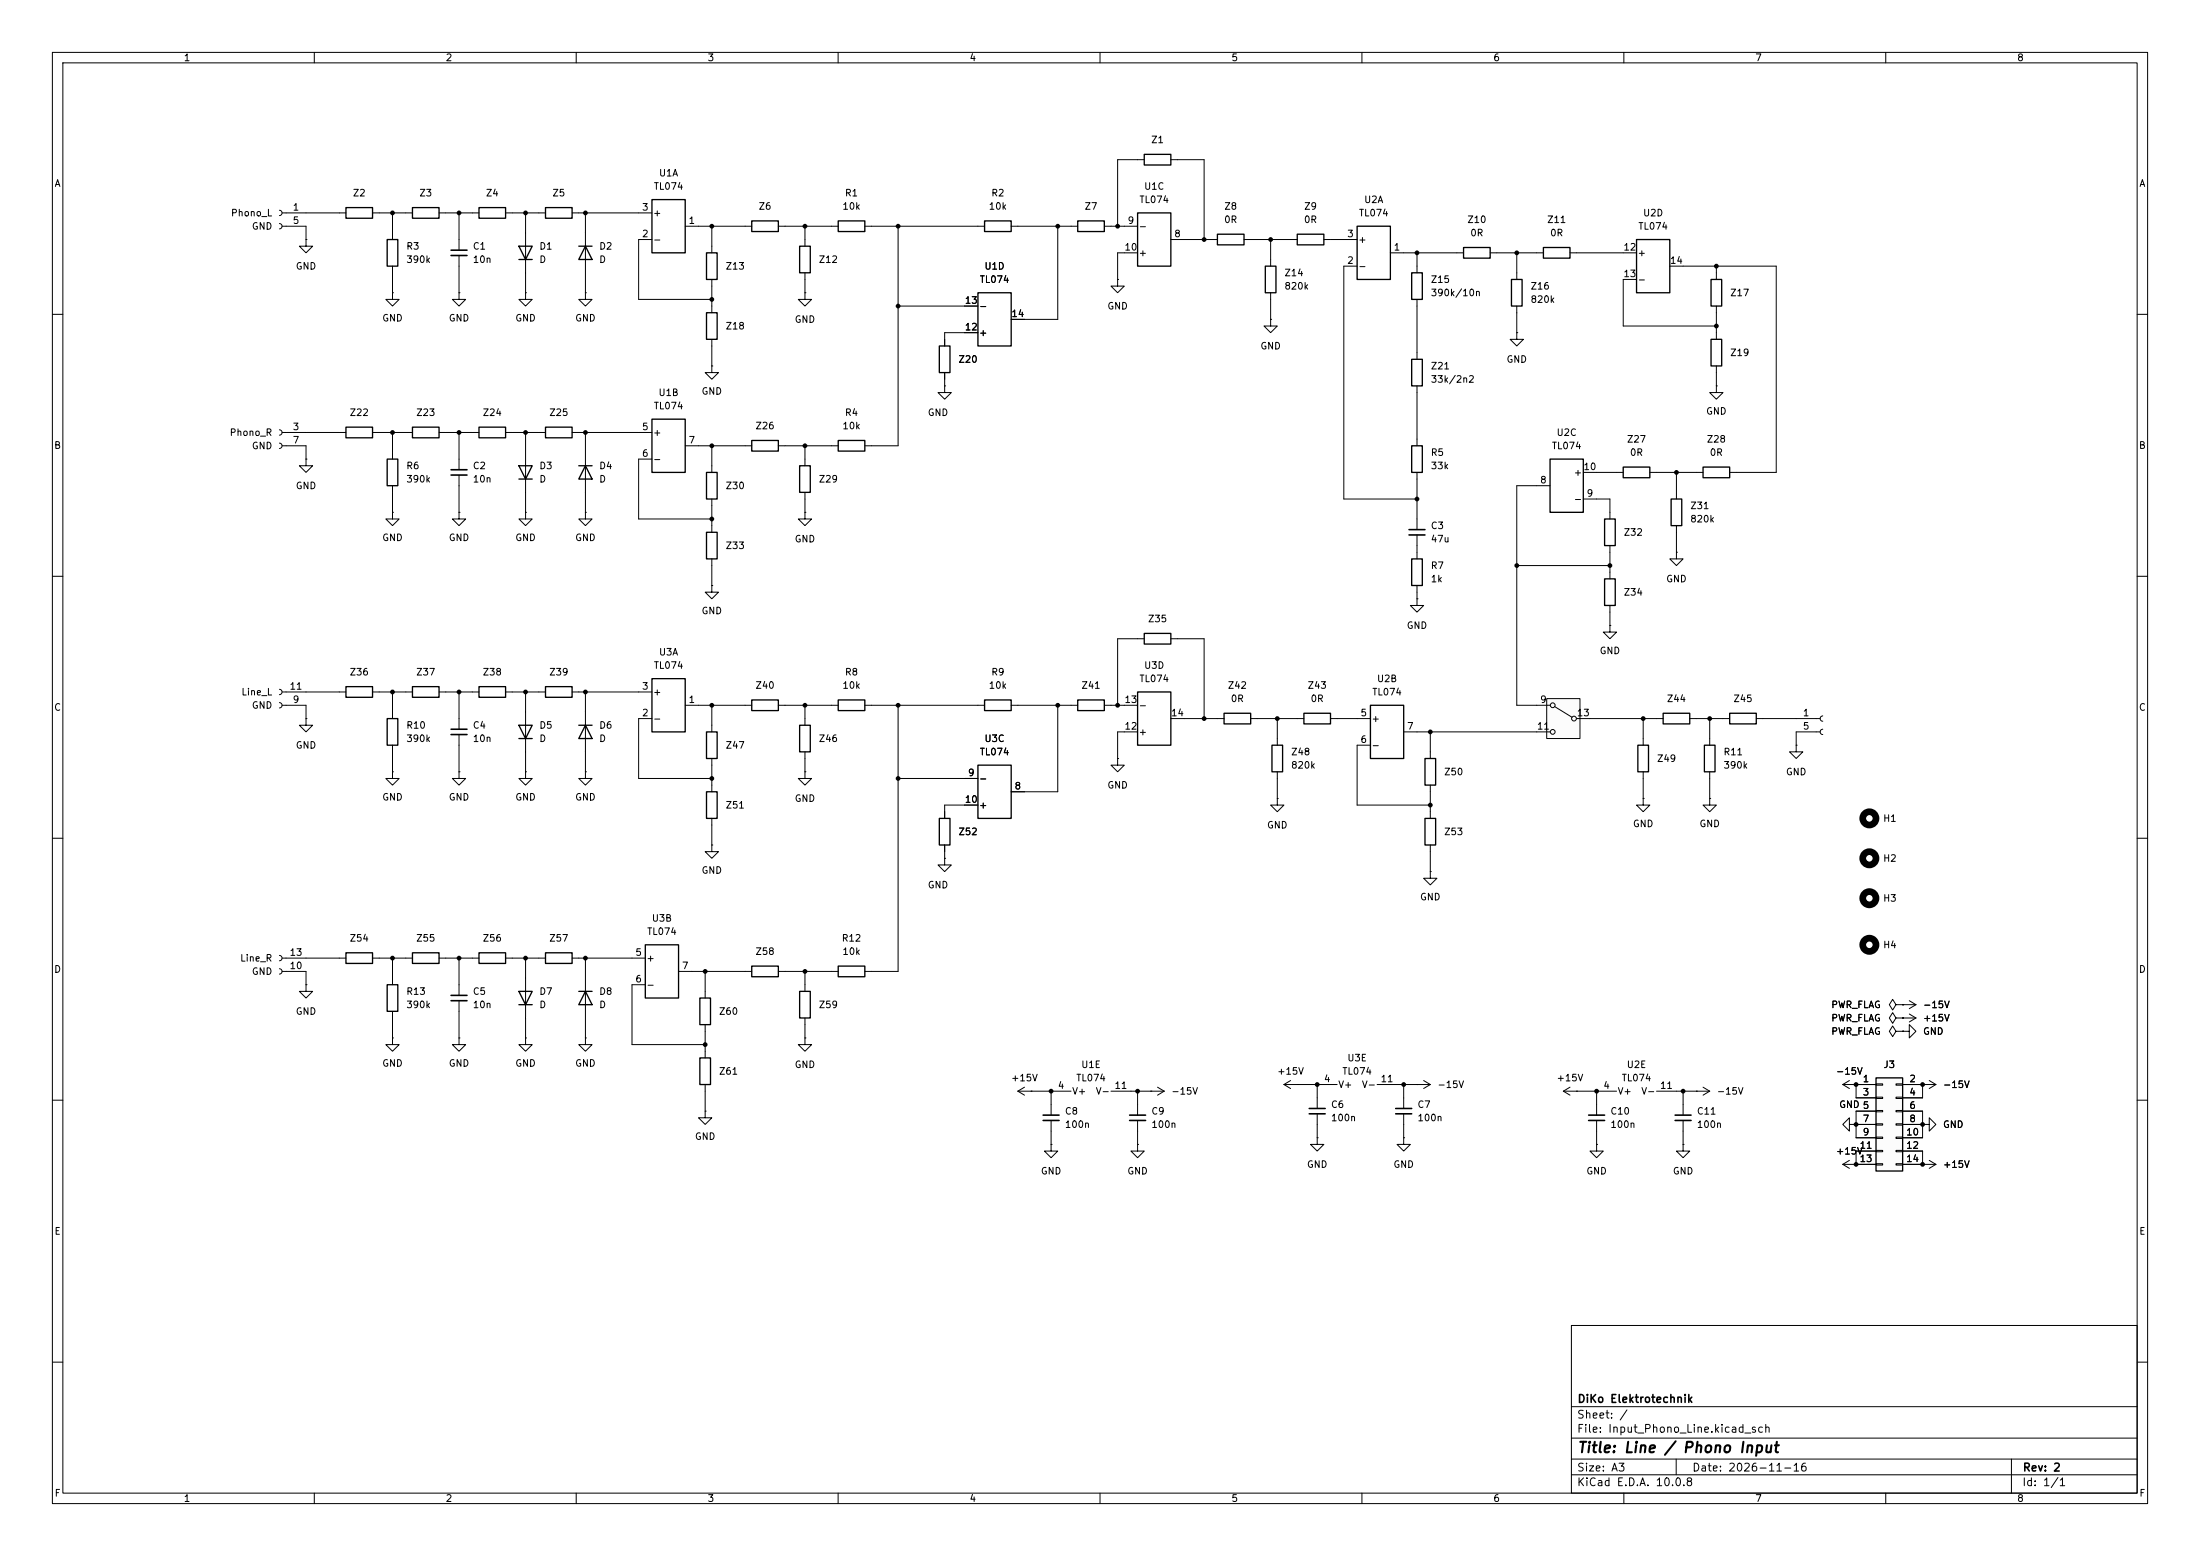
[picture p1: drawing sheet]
<svg xmlns="http://www.w3.org/2000/svg" width="420mm" height="297mm" viewBox="0 0 420 297" stroke-linecap="round" stroke-linejoin="round" font-family="sans-serif">
<g fill="none" stroke="#000" stroke-width=".19">
<path d="M10 10h400v277h-400zM12 12h396v273h-396zM60 10v2M110 10v2M160 10v2M210 10v2M260 10v2M310 10v2M360 10v2M10 60h2M408 60h2M307.3 97.8v1.3"/>
<path d="M10 110h2M307.3 104.1v1.3M408 110h2M10 160h2M408 160h2M361.9 196.9l-.6-1.1-.6 1.1 .6 1 .6-1h1.3M361.9 194.3l-.6-1-.6 1 .6 1 .6-1h1.3M361.9 191.8l-.6-1-.6 1 .6 1 .6-1h1.3M363.2 194.3h.1M363.2 196.9h1.3v1.2l1.3-1.2-1.3-1.3v1.3M363.2 196.9h.1M363.2 191.8h.1"/>
<path d="M363.2 194.3h2.6M364.5 193.5l1.3 .8M365.8 194.3l-1.3 .8M10 210h2M298.4 208.3h2.6M298.4 208.3l1.3 .7M299.7 207.5l-1.3 .8M301 208.3h.1M304.8 208.3h3.8M316.2 208.3h3.8M351.8 207l1.3 .8M351.8 207h2.5"/>
<path d="M353.1 214.6v-1.2l-1.3 1.2 1.3 1.3v-1.3h1.2M353.1 206.2l-1.3 .8M354.3 207h.1M354.3 214.6h.1M408 210h2M351.8 222.2l1.3 .8M351.8 222.2h2.5M353.1 221.5l-1.3 .7M354.3 222.2h.1M300 253h108v32h-108zM10 260h2M300 278.5h108"/>
<path d="M300 274.5h108M300 268.5h108M320 278.5v3M384 278.5v6.5M408 260h2M60 285v2M110 285v2M160 285v2M210 285v2M260 285v2M300 281.5h108M310 285v2"/>
<path d="M360 285v2"/>
</g>
<g fill="none" stroke="#000" stroke-width="1.3">
<circle cx="356.9" cy="156.2" r="1.27"/>
<circle cx="356.9" cy="163.8" r="1.27"/>
<circle cx="356.9" cy="171.4" r="1.27"/>
<circle cx="356.9" cy="180.3" r="1.27"/>
</g>
<path d="M306.3 99.1h2.1v5h-2.1z" fill="none" stroke="#000" stroke-width=".25"/>
<path d="M358.1 205.7h5.1v17.8h-5.1z" fill="#fcfcfc"/>
<path d="M358.1 205.7h5.1v17.8h-5.1z" fill="none" stroke="#000" stroke-width=".25"/>
<g fill="none" stroke="#000" stroke-width=".19">
<path d="M354.3 207h3.8M354.3 209.6h3.8M354.3 212.1h3.8M354.3 214.6h3.8M354.3 217.2h3.8M354.3 219.7h3.8M358.1 206.9h1.3v.2h-1.3zM358.1 209.4h1.3v.3h-1.3zM358.1 212h1.3v.2h-1.3zM358.1 214.5h1.3v.3h-1.3zM358.1 217h1.3v.3h-1.3zM358.1 219.6h1.3v.2h-1.3z"/>
<path d="M361.9 206.9h1.3v.2h-1.3zM361.9 209.4h1.3v.3h-1.3zM361.9 212h1.3v.2h-1.3zM361.9 214.5h1.3v.3h-1.3zM361.9 217h1.3v.3h-1.3zM361.9 219.6h1.3v.2h-1.3zM363.2 207h3.8M363.2 209.6h3.8M363.2 212.1h3.8M363.2 214.6h3.8M363.2 217.2h3.8M363.2 219.7h3.8"/>
<path d="M367 214.6h1.3v1.3l1.3-1.3-1.3-1.2v1.2M367 214.6h.1M354.3 222.2h3.8M358.1 222.1h1.3v.3h-1.3zM361.9 222.1h1.3v.3h-1.3zM363.2 222.2h3.8"/>
</g>
<path d="M295.3 133.4h6.3v7.6h-6.3z" fill="#fcfcfc"/>
<g fill="none" stroke="#000" stroke-width=".19">
<path d="M218.4 30.5h-5v12.7M223.5 30.5h6.4v15.2M53.3 40.1l.4 .2 .1 .3-.1 .4-.4 .1M53.3 42.7l.4 .1 .1 .4-.1 .3-.4 .2M53.8 43.2h4.6v2.5M53.8 40.6h12.2M58.4 45.7v1.3h-1.3l1.3 1.3 1.3-1.3h-1.3M58.4 45.7h.1M71.1 40.6h7.6M74.9 55.9v1.3h-1.2l1.2 1.2 1.3-1.2h-1.3M74.9 55.9h.1M74.9 40.6v5.1"/>
<path d="M74.9 50.8v5.1M83.8 40.6h7.6M87.6 55.9v1.3h-1.2l1.2 1.2 1.3-1.2h-1.3M87.6 55.9h.1M87.6 40.6v7.2M87.6 48.8v7.1M96.5 40.6h7.6M100.3 55.9v1.3h-1.2l1.2 1.2 1.3-1.2h-1.3M100.3 55.9h.1M100.3 40.6v15.3M109.2 40.6h15.3M111.8 55.9v1.3h-1.3l1.3 1.2 1.2-1.2h-1.2"/>
<path d="M111.8 55.9h.1M111.8 40.6v15.3M124.5 45.7h-2.6v11.5h14M130.8 43.2h12.7M135.9 43.2v5.1M135.9 53.3v6.4M148.6 43.2h11.4M153.7 55.9v1.3h-1.3l1.3 1.2 1.2-1.2h-1.2M153.7 55.9h.1M153.7 43.2v3.8M153.7 52.1v3.8M165.1 43.2h22.9"/>
<path d="M171.4 58.4h15.3M171.4 43.2v41.9h-6.3M193 43.2h12.7M201.9 43.2v17.8h-8.9M210.8 43.2h6.4M213.4 53.3v1.3h-1.3l1.3 1.3 1.2-1.3h-1.2M213.4 53.3h.1M217.2 48.3h-3.8v5M223.5 45.7h8.9M237.5 45.7h10.1M242.6 45.7v5.1M242.6 55.9v5.1"/>
<path d="M252.7 45.7h6.4M259.1 50.8h-2.6v44.5h14M265.4 48.3h14M270.5 48.3v3.8M270.5 57.2v11.4M284.5 48.3h10.1M289.6 48.3v5M289.6 58.4v5.1M299.7 48.3h12.7M312.4 53.3h-2.5v8.9h17.8M318.8 50.8h20.3v39.4h-8.9M327.7 50.8v2.5"/>
<path d="M327.7 58.4v6.4M135.9 69.9v1.2h1.3l-1.3 1.3-1.3-1.3h1.3M135.9 69.9h.1M135.9 64.8v5.1M180.3 73.7v1.2h1.3l-1.3 1.3-1.2-1.3h1.2M180.3 73.7h.1M180.3 71.1v2.6M186.7 63.5h-6.4v2.5M242.6 61v1.2h-1.3l1.3 1.3 1.2-1.3h-1.2M242.6 61h.1M270.5 73.7v11.4M289.6 63.5v1.3h-1.3l1.3 1.2 1.2-1.2h-1.2"/>
<path d="M289.6 63.5h.1M327.7 73.7v1.2h1.2l-1.2 1.3-1.3-1.3h1.3M327.7 73.7h.1M327.7 69.9v3.8M53.3 82l.4 .2 .1 .4-.1 .3-.4 .2M53.3 84.6l.4 .1 .1 .4-.1 .3-.4 .2M53.8 82.6h12.2M53.8 85.1h4.6v2.5M58.4 87.6v1.3h-1.3l1.3 1.3 1.3-1.3h-1.3M58.4 87.6h.1M71.1 82.6h7.6M74.9 97.8v1.3h-1.2l1.2 1.2 1.3-1.2h-1.3"/>
<path d="M74.9 97.8h.1M74.9 82.6v5M74.9 92.7v5.1M83.8 82.6h7.6M87.6 97.8v1.3h-1.2l1.2 1.2 1.3-1.2h-1.3M87.6 97.8h.1M87.6 82.6v7.1M87.6 90.7v7.1M96.5 82.6h7.6M100.3 97.8v1.3h-1.2l1.2 1.2 1.3-1.2h-1.3M100.3 97.8h.1M100.3 82.6v15.2"/>
<path d="M109.2 82.6h15.3M111.8 97.8v1.3h-1.3l1.3 1.2 1.2-1.2h-1.2M111.8 97.8h.1M111.8 82.6v15.2M124.5 87.6h-2.6v11.5h14M130.8 85.1h12.7M135.9 85.1v5.1M135.9 95.3v6.3M148.6 85.1h11.4M153.7 97.8v1.3h-1.3l1.3 1.2 1.2-1.2h-1.2M153.7 97.8h.1M153.7 85.1v3.8"/>
<path d="M153.7 94v3.8M270.5 90.2v10.9M295.9 92.7h-6.3v41.9h6.3M302.3 95.3h5v2.5M302.3 90.2h7.6M315 90.2h10.1M320 90.2v5.1M135.9 111.8v1.2h1.3l-1.3 1.3-1.3-1.3h1.3M135.9 111.8h.1M135.9 106.7v5.1M270.5 114.3v1.3h-1.3l1.3 1.2 1.3-1.2h-1.3M270.5 114.3h.1"/>
<path d="M270.5 102.1v4.6M270.5 111.8v2.5M289.6 108h17.7M307.3 119.4v1.3h1.3l-1.3 1.2-1.2-1.2h1.2M307.3 119.4h.1M307.3 105.4v5.1M307.3 115.6v3.8M320 105.4v1.3h1.3l-1.3 1.3-1.2-1.3h1.2M320 105.4h.1M320 100.3v5.1M53.3 131.6l.4 .1 .1 .4-.1 .3-.4 .2M53.3 134.1l.4 .2 .1 .3-.1 .4-.4 .1"/>
<path d="M53.8 134.6h4.6v2.6M53.8 132.1h12.2M58.4 137.2v1.2h-1.3l1.3 1.3 1.3-1.3h-1.3M58.4 137.2h.1M71.1 132.1h7.6M74.9 132.1v5.1M83.8 132.1h7.6M87.6 132.1v7.1M96.5 132.1h7.6M100.3 132.1v15.2M109.2 132.1h15.3M111.8 132.1v15.2"/>
<path d="M124.5 137.2h-2.6v11.4h14M130.8 134.6h12.7M135.9 134.6v5.1M148.6 134.6h11.4M153.7 134.6v3.8M165.1 134.6h22.9M171.4 134.6v50.8h-6.3M193 134.6h12.7M201.9 134.6v16.5h-8.9M210.8 134.6h6.4M217.2 139.7h-3.8v5.1M218.4 121.9h-5v12.7"/>
<path d="M223.5 137.2h10.2M223.5 121.9h6.4v15.3M238.8 137.2h10.1M243.8 137.2v5M254 137.2h7.6M268 139.7h27.9M273 139.7v5.1M295.3 133.4h6.3v7.6h-6.3zM296.8 134.9l3.3 2M301 137.2h16.5M313.7 137.2v5M322.6 137.2h7.6"/>
<path d="M326.4 137.2v5M335.3 137.2h12.2M347.5 139.7h-4.6v2.5M348 136.7l-.4 .1-.1 .4 .1 .3 .4 .2M348 139.2l-.4 .1-.1 .4 .1 .4 .4 .1M74.9 147.3v1.3h-1.2l1.2 1.3 1.3-1.3h-1.3M74.9 147.3h.1M74.9 142.2v5.1M87.6 147.3v1.3h-1.2l1.2 1.3 1.3-1.3h-1.3M87.6 147.3h.1M87.6 140.2v7.1M100.3 147.3v1.3h-1.2l1.2 1.3 1.3-1.3h-1.3"/>
<path d="M100.3 147.3h.1M111.8 147.3v1.3h-1.3l1.3 1.3 1.2-1.3h-1.2M111.8 147.3h.1M135.9 144.8v6.3M135.9 156.2v5.1M153.7 147.3v1.3h-1.3l1.3 1.3 1.2-1.3h-1.2M153.7 147.3h.1M153.7 143.5v3.8M171.4 148.6h15.3M186.7 153.7h-6.4v2.5M213.4 144.8v1.3h-1.3l1.3 1.2 1.2-1.2h-1.2M213.4 144.8h.1"/>
<path d="M243.8 152.4v1.3h-1.2l1.2 1.2 1.3-1.2h-1.3M243.8 152.4h.1M243.8 147.3v5.1M261.6 142.2h-2.5v11.5h13.9M273 149.9v6.3M313.7 152.4v1.3h1.3l-1.3 1.2-1.3-1.2h1.3M313.7 152.4h.1M313.7 147.3v5.1M326.4 152.4v1.3h1.3l-1.3 1.2-1.3-1.2h1.3M326.4 152.4h.1M326.4 147.3v5.1M342.9 142.2v1.3h1.3l-1.3 1.3-1.3-1.3h1.3"/>
<path d="M342.9 142.2h.1M135.9 161.3v1.3h1.3l-1.3 1.2-1.3-1.2h1.3M135.9 161.3h.1M180.3 163.8v1.3h1.3l-1.3 1.3-1.2-1.3h1.2M180.3 163.8h.1M180.3 161.3v2.5M273 166.4v1.2h1.3l-1.3 1.3-1.2-1.3h1.2M273 166.4h.1M273 161.3v5.1M53.3 182.4l.4 .1 .1 .4-.1 .3-.4 .2M53.3 184.9l.4 .2 .1 .3-.1 .4-.4 .1M53.8 182.9h12.2"/>
<path d="M53.8 185.4h4.6v2.6M58.4 188v1.2h-1.3l1.3 1.3 1.3-1.3h-1.3M58.4 188h.1M71.1 182.9h7.6M74.9 198.1v1.3h-1.2l1.2 1.3 1.3-1.3h-1.3M74.9 198.1h.1M74.9 182.9v5.1M74.9 193v5.1M83.8 182.9h7.6M87.6 198.1v1.3h-1.2l1.2 1.3 1.3-1.3h-1.3M87.6 198.1h.1M87.6 182.9v7.1"/>
<path d="M87.6 191v7.1M96.5 182.9h7.6M100.3 198.1v1.3h-1.2l1.2 1.3 1.3-1.3h-1.3M100.3 198.1h.1M100.3 182.9v15.2M109.2 182.9h14M111.8 198.1v1.3h-1.3l1.3 1.3 1.2-1.3h-1.2M111.8 198.1h.1M111.8 182.9v15.2M123.2 188h-2.6v11.4h14M129.5 185.4h14M134.6 185.4v5.1"/>
<path d="M134.6 195.6v6.3M148.6 185.4h11.4M153.7 198.1v1.3h-1.3l1.3 1.3 1.2-1.3h-1.2M153.7 198.1h.1M153.7 185.4v3.8M153.7 194.3v3.8M363.2 191.8h.1M363.2 194.3h.1M363.2 196.9h.1M363.2 191.8h2.6M364.5 191l1.3 .8M365.8 191.8l-1.3 .7"/>
<path d="M134.6 212.1v1.3h1.3l-1.3 1.2-1.3-1.2h1.3M134.6 212.1h.1M134.6 207v5.1M194.3 208.3h10.2M194.3 208.3l1.3 .7M195.6 207.5l-1.3 .8M196.8 208.3h.1M200.7 218.4v1.3h-1.3l1.3 1.3 1.2-1.3h-1.2M200.7 218.4h.1M200.7 208.3v4.6M200.7 213.9v4.5M212.1 208.3h10.1"/>
<path d="M217.2 218.4v1.3h-1.3l1.3 1.3 1.2-1.3h-1.2M217.2 218.4h.1M217.2 208.3v4.6M217.2 213.9v4.5M219.7 208.3h.1M221 207.5l1.2 .8M222.2 208.3l-1.2 .7M245.1 207h10.2M245.1 207l1.3 .8M246.4 206.2l-1.3 .8M247.6 207h.1M251.5 217.2v1.2h-1.3l1.3 1.3 1.2-1.3h-1.2"/>
<path d="M251.5 217.2h.1M251.5 207v4.6M251.5 212.6v4.6M262.9 207h10.1M268 217.2v1.2h-1.3l1.3 1.3 1.2-1.3h-1.2M268 217.2h.1M268 207v4.6M268 212.6v4.6M270.5 207h.1M271.8 206.2l1.2 .8M273 207l-1.2 .8M301 208.3h3.8v4.6"/>
<path d="M304.8 218.4v1.3h-1.3l1.3 1.3 1.3-1.3h-1.3M304.8 218.4h.1M304.8 213.9v4.5M320 208.3h6.4M321.3 218.4v1.3h-1.3l1.3 1.3 1.3-1.3h-1.3M321.3 218.4h.1M321.3 208.3v4.6M321.3 213.9v4.5M323.8 208.3h.1M325.1 207.5l1.3 .8M326.4 208.3l-1.3 .7M354.3 214.6h.1"/>
<path d="M354.3 207h.1M354.3 207h3.8M354.3 207v2.6h3.8M354.3 214.6h3.8M358.1 212.1h-3.8v5.1h3.8M358.1 219.7h-3.8v2.5M363.2 207h6.4M363.2 212.1h3.8v5.1h-3.8M363.2 219.7h3.8v2.5M363.2 214.6h3.8M367 207h.1M367 214.6h.1"/>
<path d="M367 207v2.6h-3.8M368.3 206.2l1.3 .8M369.6 207l-1.3 .8M354.3 222.2h.1M354.3 222.2h3.8M363.2 222.2h6.4M367 222.2h.1M368.3 221.5l1.3 .7M369.6 222.2l-1.3 .8"/>
<circle cx="296.4" cy="134.6" r=".46"/>
<circle cx="296.4" cy="139.7" r=".46"/>
<circle cx="300.5" cy="137.2" r=".46"/>
</g>
<g fill="none" stroke="#000" stroke-width=".25">
<path d="M66 39.6h5.1v2.1h-5.1zM78.7 39.6h5.1v2.1h-5.1zM91.4 39.6h5.1v2.1h-5.1zM104.1 39.6h5.1v2.1h-5.1zM124.5 38.1h6.3v10.2h-6.3zM218.4 29.5h5.1v2h-5.1zM73.9 45.7h2v5.1h-2zM99.1 47h2.5l-1.3 2.5zM99.1 49.5h2.5M110.5 47h2.5M111.8 47l1.2 2.5h-2.5zM134.9 48.3h2v5h-2z"/>
<path d="M134.9 59.7h2v5.1h-2zM143.5 42.2h5.1v2h-5.1zM152.7 47h2v5.1h-2zM160 42.2h5.1v2h-5.1zM186.7 55.9h6.3v10.1h-6.3zM188 42.2h5v2h-5zM205.7 42.2h5.1v2h-5.1zM217.2 40.6h6.3v10.2h-6.3zM232.4 44.7h5.1v2h-5.1zM241.6 50.8h2v5.1h-2zM247.6 44.7h5.1v2h-5.1zM259.1 43.2h6.3v10.1h-6.3z"/>
<path d="M269.5 52.1h2v5.1h-2zM279.4 47.2h5.1v2.1h-5.1zM288.5 53.3h2.1v5.1h-2.1zM294.6 47.2h5.1v2.1h-5.1zM312.4 45.7h6.4v10.2h-6.4zM326.6 53.3h2.1v5.1h-2.1zM179.3 66h2.1v5.1h-2.1zM269.5 68.6h2v5.1h-2zM326.6 64.8h2.1v5.1h-2.1zM66 81.5h5.1v2.1h-5.1zM73.9 87.6h2v5.1h-2zM78.7 81.5h5.1v2.1h-5.1z"/>
<path d="M91.4 81.5h5.1v2.1h-5.1zM99.1 88.9h2.5l-1.3 2.5zM99.1 91.4h2.5M104.1 81.5h5.1v2.1h-5.1zM110.5 88.9h2.5M111.8 88.9l1.2 2.5h-2.5zM124.5 80h6.3v10.2h-6.3zM134.9 90.2h2v5.1h-2zM143.5 84.1h5.1v2h-5.1zM152.7 88.9h2v5.1h-2zM160 84.1h5.1v2h-5.1zM269.5 85.1h2v5.1h-2z"/>
<path d="M295.9 87.6h6.4v10.2h-6.4zM309.9 89.2h5.1v2h-5.1zM319 95.3h2.1v5h-2.1zM325.1 89.2h5.1v2h-5.1zM134.9 101.6h2v5.1h-2zM269.5 106.7h2v5.1h-2zM306.3 110.5h2.1v5.1h-2.1zM66 131.1h5.1v2h-5.1zM73.9 137.2h2v5h-2zM78.7 131.1h5.1v2h-5.1zM91.4 131.1h5.1v2h-5.1zM99.1 138.4h2.5l-1.3 2.6z"/>
<path d="M104.1 131.1h5.1v2h-5.1zM110.5 138.4h2.5M111.8 138.4l1.2 2.6h-2.5zM124.5 129.5h6.3v10.2h-6.3zM134.9 139.7h2v5.1h-2zM143.5 133.6h5.1v2h-5.1zM152.7 138.4h2v5.1h-2zM160 133.6h5.1v2h-5.1zM188 133.6h5v2h-5zM205.7 133.6h5.1v2h-5.1zM217.2 132.1h6.3v10.1h-6.3zM218.4 120.9h5.1v2h-5.1z"/>
<path d="M233.7 136.1h5.1v2.1h-5.1zM248.9 136.1h5.1v2.1h-5.1zM261.6 134.6h6.4v10.2h-6.4zM317.5 136.1h5.1v2.1h-5.1zM330.2 136.1h5.1v2.1h-5.1zM99.1 141h2.5M134.9 151.1h2v5.1h-2zM179.3 156.2h2.1v5.1h-2.1zM186.7 146.1h6.3v10.1h-6.3zM242.8 142.2h2.1v5.1h-2.1zM272 156.2h2.1v5.1h-2.1zM272 144.8h2.1v5.1h-2.1z"/>
<path d="M312.7 142.2h2v5.1h-2zM325.4 142.2h2v5.1h-2zM66 181.9h5.1v2h-5.1zM73.9 188h2v5h-2zM78.7 181.9h5.1v2h-5.1zM91.4 181.9h5.1v2h-5.1zM99.1 189.2h2.5l-1.3 2.6zM99.1 191.8h2.5M104.1 181.9h5.1v2h-5.1zM110.5 189.2h2.5M111.8 189.2l1.2 2.6h-2.5zM123.2 180.3h6.3v10.2h-6.3z"/>
<path d="M133.6 190.5h2v5.1h-2zM143.5 184.4h5.1v2h-5.1zM152.7 189.2h2v5.1h-2zM160 184.4h5.1v2h-5.1zM133.6 201.9h2v5.1h-2z"/>
</g>
<g fill="none" stroke="#000" stroke-width=".3">
<path d="M86.1 48.8h3.1M86.1 47.8h3.1M86.1 90.7h3.1M86.1 89.7h3.1M269 102.1h3M269 101.1h3M86.1 139.2h3.1M86.1 140.2h3.1M86.1 191h3.1M86.1 190h3.1M199.1 213.9h3.1M199.1 212.9h3.1"/>
<path d="M215.6 213.9h3.1M215.6 212.9h3.1M249.9 212.6h3.1M249.9 211.6h3.1M266.4 212.6h3.1M266.4 211.6h3.1M303.3 213.9h3M303.3 212.9h3M319.8 213.9h3M319.8 212.9h3"/>
</g>
<g fill="#000">
<circle cx="74.9" cy="40.6" r=".46"/>
<circle cx="87.6" cy="40.6" r=".46"/>
<circle cx="100.3" cy="40.6" r=".46"/>
<circle cx="111.8" cy="40.6" r=".46"/>
<circle cx="135.9" cy="43.2" r=".46"/>
<circle cx="135.9" cy="57.2" r=".46"/>
<circle cx="153.7" cy="43.2" r=".46"/>
<circle cx="171.4" cy="43.2" r=".46"/>
<circle cx="171.4" cy="58.4" r=".46"/>
<circle cx="201.9" cy="43.2" r=".46"/>
<circle cx="213.4" cy="43.2" r=".46"/>
<circle cx="229.9" cy="45.7" r=".46"/>
<circle cx="242.6" cy="45.7" r=".46"/>
<circle cx="270.5" cy="48.3" r=".46"/>
<circle cx="289.6" cy="48.3" r=".46"/>
<circle cx="327.7" cy="50.8" r=".46"/>
<circle cx="327.7" cy="62.2" r=".46"/>
<circle cx="74.9" cy="82.6" r=".46"/>
<circle cx="87.6" cy="82.6" r=".46"/>
<circle cx="100.3" cy="82.6" r=".46"/>
<circle cx="111.8" cy="82.6" r=".46"/>
<circle cx="135.9" cy="85.1" r=".46"/>
<circle cx="135.9" cy="99.1" r=".46"/>
<circle cx="153.7" cy="85.1" r=".46"/>
<circle cx="270.5" cy="95.3" r=".46"/>
<circle cx="320" cy="90.2" r=".46"/>
<circle cx="289.6" cy="108" r=".46"/>
<circle cx="307.3" cy="108" r=".46"/>
<circle cx="74.9" cy="132.1" r=".46"/>
<circle cx="87.6" cy="132.1" r=".46"/>
<circle cx="100.3" cy="132.1" r=".46"/>
<circle cx="111.8" cy="132.1" r=".46"/>
<circle cx="135.9" cy="134.6" r=".46"/>
<circle cx="153.7" cy="134.6" r=".46"/>
<circle cx="171.4" cy="134.6" r=".46"/>
<circle cx="201.9" cy="134.6" r=".46"/>
<circle cx="213.4" cy="134.6" r=".46"/>
<circle cx="229.9" cy="137.2" r=".46"/>
<circle cx="243.8" cy="137.2" r=".46"/>
<circle cx="273" cy="139.7" r=".46"/>
<circle cx="313.7" cy="137.2" r=".46"/>
<circle cx="326.4" cy="137.2" r=".46"/>
<circle cx="135.9" cy="148.6" r=".46"/>
<circle cx="171.4" cy="148.6" r=".46"/>
<circle cx="273" cy="153.7" r=".46"/>
<circle cx="74.9" cy="182.9" r=".46"/>
<circle cx="87.6" cy="182.9" r=".46"/>
<circle cx="100.3" cy="182.9" r=".46"/>
<circle cx="111.8" cy="182.9" r=".46"/>
<circle cx="134.6" cy="185.4" r=".46"/>
<circle cx="134.6" cy="199.4" r=".46"/>
<circle cx="153.7" cy="185.4" r=".46"/>
<circle cx="200.7" cy="208.3" r=".46"/>
<circle cx="217.2" cy="208.3" r=".46"/>
<circle cx="251.5" cy="207" r=".46"/>
<circle cx="268" cy="207" r=".46"/>
<circle cx="304.8" cy="208.3" r=".46"/>
<circle cx="321.3" cy="208.3" r=".46"/>
<circle cx="354.3" cy="207" r=".46"/>
<circle cx="354.3" cy="214.6" r=".46"/>
<circle cx="367" cy="214.6" r=".46"/>
<circle cx="367" cy="207" r=".46"/>
<circle cx="354.3" cy="222.2" r=".46"/>
<circle cx="367" cy="222.2" r=".46"/>
</g>
<text font-size="2" x="301" y="277.8">Title: Line / Phono Input</text>
<g font-size="1.5">
<text x="301" y="268.1">DiKo Elektrotechnik</text>
<text x="300.9" y="273.8">File: Input_Phono_Line.kicad_sch</text>
<text x="300.9" y="271.1">Sheet: /</text>
<text x="300.9" y="281.2">Size: A3</text>
<text x="322.9" y="281.2">Date: 2026-11-16</text>
<text x="386" y="281.2">Rev: 2</text>
<text x="300.9" y="284">KiCad E.D.A. 10.0.8</text>
<text x="385.9" y="284">Id: 1/1</text>
</g>
<g font-size="1.3">
<text x="35" y="12">1</text>
<text x="85" y="12">2</text>
<text x="135" y="12">3</text>
<text x="185" y="12">4</text>
<text x="235" y="12">5</text>
<text x="285" y="12">6</text>
<text x="335" y="12">7</text>
<text x="385" y="12">8</text>
<text x="219.6" y="27.6">Z1</text>
<text x="10.3" y="36">A</text>
<text x="125.7" y="34">U1A</text>
<text x="408.3" y="36">A</text>
<text x="44" y="41.6">Phono_L</text>
<text x="55.8" y="40.5">1</text>
<text x="67.2" y="37.8">Z2</text>
<text x="79.9" y="37.8">Z3</text>
<text x="92.6" y="37.8">Z4</text>
<text x="105.3" y="37.8">Z5</text>
<text x="122.5" y="40.5">3</text>
<text x="124.6" y="41.6">+</text>
<text x="124.7" y="36.5">TL074</text>
<text x="144.7" y="40.3">Z6</text>
<text x="160.7" y="40.3">10k</text>
<text x="161.2" y="37.8">R1</text>
<text x="188.6" y="40.3">10k</text>
<text x="189.1" y="37.8">R2</text>
<text x="206.9" y="40.3">Z7</text>
<text x="217.4" y="39.1">TL074</text>
<text x="218.3" y="36.5">U1C</text>
<text x="233.6" y="40.3">Z8</text>
<text x="248.9" y="40.3">Z9</text>
<text x="259.3" y="41.6">TL074</text>
<text x="260.3" y="39.1">U2A</text>
<text x="313.6" y="41.6">U2D</text>
<text x="48" y="44.1">GND</text>
<text x="55.8" y="43">5</text>
<text x="77.5" y="48">R3</text>
<text x="90.2" y="48">C1</text>
<text x="102.9" y="48">D1</text>
<text x="114.3" y="48">D2</text>
<text x="122.5" y="45.6">2</text>
<text x="124.6" y="46.7">-</text>
<text x="131.3" y="43">1</text>
<text x="215.2" y="43">9</text>
<text x="217.3" y="44.1">-</text>
<text x="224.1" y="45.6">8</text>
<text x="233.6" y="42.9">0R</text>
<text x="248.8" y="42.9">0R</text>
<text x="257.1" y="45.6">3</text>
<text x="259.2" y="46.7">+</text>
<text x="280" y="42.9">Z10</text>
<text x="280.6" y="45.4">0R</text>
<text x="295.2" y="42.9">Z11</text>
<text x="295.8" y="45.4">0R</text>
<text x="312.7" y="44.1">TL074</text>
<text x="56.4" y="51.8">GND</text>
<text x="77.5" y="50.5">390k</text>
<text x="90.2" y="50.5">10n</text>
<text x="102.9" y="50.5">D</text>
<text x="114.3" y="50.5">D</text>
<text x="138.4" y="51.8">Z13</text>
<text x="156.2" y="50.5">Z12</text>
<text x="187.8" y="51.8">U1D</text>
<text x="214.6" y="48.1">10</text>
<text x="217.3" y="49.2">+</text>
<text x="245.1" y="53">Z14</text>
<text x="257.1" y="50.7">2</text>
<text x="259.2" y="51.8">-</text>
<text x="266" y="48.1">1</text>
<text x="309.8" y="48.1">12</text>
<text x="309.8" y="53.2">13</text>
<text x="312.5" y="49.2">+</text>
<text x="318.7" y="50.7">14</text>
<text x="184.1" y="58.3">13</text>
<text x="186.8" y="59.4">-</text>
<text x="186.9" y="54.3">TL074</text>
<text x="211.3" y="59.4">GND</text>
<text x="245.1" y="55.6">820k</text>
<text x="273" y="54.3">Z15</text>
<text x="273" y="56.8">390k/10n</text>
<text x="292.1" y="55.6">Z16</text>
<text x="292.1" y="58.1">820k</text>
<text x="312.5" y="54.3">-</text>
<text x="330.2" y="56.8">Z17</text>
<text x="72.9" y="61.7">GND</text>
<text x="85.6" y="61.7">GND</text>
<text x="98.3" y="61.7">GND</text>
<text x="109.7" y="61.7">GND</text>
<text x="138.4" y="63.2">Z18</text>
<text x="151.6" y="61.9">GND</text>
<text x="184.1" y="63.4">12</text>
<text x="186.8" y="64.5">+</text>
<text x="193" y="60.8">14</text>
<text x="182.9" y="69.5">Z20</text>
<text x="240.5" y="67">GND</text>
<text x="273" y="70.8">Z21</text>
<text x="287.5" y="69.5">GND</text>
<text x="330.2" y="68.3">Z19</text>
<text x="125.6" y="75.9">U1B</text>
<text x="133.8" y="75.6">GND</text>
<text x="273" y="73.4">33k/2n2</text>
<text x="43.7" y="83.5">Phono_R</text>
<text x="55.8" y="82.4">3</text>
<text x="66.6" y="79.7">Z22</text>
<text x="79.3" y="79.7">Z23</text>
<text x="92" y="79.7">Z24</text>
<text x="104.7" y="79.7">Z25</text>
<text x="122.5" y="82.4">5</text>
<text x="124.6" y="83.5">+</text>
<text x="124.7" y="78.4">TL074</text>
<text x="144.1" y="82.2">Z26</text>
<text x="160.7" y="82.2">10k</text>
<text x="161.2" y="79.7">R4</text>
<text x="177" y="79.7">GND</text>
<text x="297.1" y="83.5">U2C</text>
<text x="325.6" y="79.4">GND</text>
<text x="10.2" y="86">B</text>
<text x="48" y="86.1">GND</text>
<text x="55.8" y="85">7</text>
<text x="77.5" y="89.9">R6</text>
<text x="90.2" y="89.9">C2</text>
<text x="102.9" y="89.9">D3</text>
<text x="114.3" y="89.9">D4</text>
<text x="122.5" y="87.5">6</text>
<text x="124.6" y="88.6">-</text>
<text x="131.3" y="85">7</text>
<text x="273" y="87.3">R5</text>
<text x="273" y="89.9">33k</text>
<text x="296.1" y="86.1">TL074</text>
<text x="310.5" y="84.8">Z27</text>
<text x="311.1" y="87.3">0R</text>
<text x="325.7" y="84.8">Z28</text>
<text x="326.3" y="87.3">0R</text>
<text x="408.2" y="86">B</text>
<text x="56.4" y="93.7">GND</text>
<text x="77.5" y="92.4">390k</text>
<text x="90.2" y="92.4">10n</text>
<text x="102.9" y="92.4">D</text>
<text x="114.3" y="92.4">D</text>
<text x="138.4" y="93.7">Z30</text>
<text x="156.2" y="92.4">Z29</text>
<text x="293.9" y="92.6">8</text>
<text x="300.3" y="91.1">+</text>
<text x="302.2" y="90">10</text>
<text x="302.8" y="95.1">9</text>
<text x="273" y="101.3">C3</text>
<text x="300.3" y="96.2">-</text>
<text x="322.6" y="97.5">Z31</text>
<text x="322.6" y="100">820k</text>
<text x="72.9" y="103.6">GND</text>
<text x="85.6" y="103.6">GND</text>
<text x="98.3" y="103.6">GND</text>
<text x="109.7" y="103.6">GND</text>
<text x="138.4" y="105.1">Z33</text>
<text x="151.6" y="103.8">GND</text>
<text x="273" y="103.8">47u</text>
<text x="309.9" y="102.6">Z32</text>
<text x="273" y="108.9">R7</text>
<text x="273" y="111.5">1k</text>
<text x="309.9" y="114">Z34</text>
<text x="318" y="111.5">GND</text>
<text x="133.8" y="117.5">GND</text>
<text x="219" y="119.1">Z35</text>
<text x="125.7" y="125.4">U3A</text>
<text x="268.4" y="120.3">GND</text>
<text x="305.3" y="125.2">GND</text>
<text x="55.2" y="131.9">11</text>
<text x="66.6" y="129.2">Z36</text>
<text x="79.3" y="129.2">Z37</text>
<text x="92" y="129.2">Z38</text>
<text x="104.7" y="129.2">Z39</text>
<text x="122.5" y="131.9">3</text>
<text x="124.7" y="128">TL074</text>
<text x="144.1" y="131.8">Z40</text>
<text x="160.7" y="131.8">10k</text>
<text x="161.2" y="129.2">R8</text>
<text x="188.6" y="131.8">10k</text>
<text x="189.1" y="129.2">R9</text>
<text x="206.3" y="131.8">Z41</text>
<text x="217.4" y="130.5">TL074</text>
<text x="218.3" y="128">U3D</text>
<text x="234.3" y="131.8">Z42</text>
<text x="249.5" y="131.8">Z43</text>
<text x="262.8" y="130.5">U2B</text>
<text x="10.2" y="136">C</text>
<text x="46" y="133">Line_L</text>
<text x="48" y="135.6">GND</text>
<text x="55.8" y="134.5">9</text>
<text x="122.5" y="137">2</text>
<text x="124.6" y="133">+</text>
<text x="131.3" y="134.5">1</text>
<text x="214.6" y="134.5">13</text>
<text x="217.3" y="135.6">-</text>
<text x="223.5" y="137">14</text>
<text x="234.9" y="134.3">0R</text>
<text x="250.1" y="134.3">0R</text>
<text x="259.6" y="137">5</text>
<text x="261.9" y="133">TL074</text>
<text x="293.9" y="134.5">9</text>
<text x="300.9" y="137">13</text>
<text x="318.1" y="134.3">Z44</text>
<text x="330.8" y="134.3">Z45</text>
<text x="344.1" y="137">1</text>
<text x="408.2" y="136">C</text>
<text x="56.4" y="143.2">GND</text>
<text x="77.5" y="139.4">R10</text>
<text x="77.5" y="141.9">390k</text>
<text x="90.2" y="139.4">C4</text>
<text x="90.2" y="141.9">10n</text>
<text x="102.9" y="139.4">D5</text>
<text x="102.9" y="141.9">D</text>
<text x="114.3" y="139.4">D6</text>
<text x="114.3" y="141.9">D</text>
<text x="124.6" y="138.1">-</text>
<text x="138.4" y="143.2">Z47</text>
<text x="156.2" y="141.9">Z46</text>
<text x="187.8" y="141.9">U3C</text>
<text x="214.6" y="139.6">12</text>
<text x="217.3" y="140.7">+</text>
<text x="259.6" y="142.1">6</text>
<text x="261.7" y="138.1">+</text>
<text x="261.7" y="143.2">-</text>
<text x="268.5" y="139.6">7</text>
<text x="293.3" y="139.6">11</text>
<text x="344.1" y="139.6">5</text>
<text x="184.7" y="148.5">9</text>
<text x="186.8" y="149.6">-</text>
<text x="186.9" y="144.5">TL074</text>
<text x="246.4" y="144.5">Z48</text>
<text x="246.4" y="147">820k</text>
<text x="275.6" y="148.3">Z50</text>
<text x="316.2" y="145.7">Z49</text>
<text x="328.9" y="144.5">R11</text>
<text x="328.9" y="147">390k</text>
<text x="340.8" y="148.3">GND</text>
<text x="72.9" y="153.1">GND</text>
<text x="85.6" y="153.1">GND</text>
<text x="98.3" y="153.1">GND</text>
<text x="109.7" y="153.1">GND</text>
<text x="138.4" y="154.6">Z51</text>
<text x="151.6" y="153.4">GND</text>
<text x="184.1" y="153.5">10</text>
<text x="186.8" y="154.6">+</text>
<text x="193.6" y="151">8</text>
<text x="211.3" y="150.8">GND</text>
<text x="182.9" y="159.7">Z52</text>
<text x="241.8" y="158.4">GND</text>
<text x="275.6" y="159.7">Z53</text>
<text x="311.6" y="158.2">GND</text>
<text x="324.3" y="158.2">GND</text>
<text x="359.4" y="157.2">H1</text>
<text x="133.8" y="167.1">GND</text>
<text x="359.4" y="164.8">H2</text>
<text x="177" y="169.9">GND</text>
<text x="271" y="172.2">GND</text>
<text x="359.4" y="172.4">H3</text>
<text x="123.4" y="178.8">TL074</text>
<text x="124.3" y="176.2">U3B</text>
<text x="10.2" y="186">D</text>
<text x="45.7" y="183.8">Line_R</text>
<text x="55.2" y="185.3">10</text>
<text x="55.2" y="182.7">13</text>
<text x="66.6" y="180">Z54</text>
<text x="79.3" y="180">Z55</text>
<text x="92" y="180">Z56</text>
<text x="104.7" y="180">Z57</text>
<text x="121.2" y="182.7">5</text>
<text x="123.3" y="183.8">+</text>
<text x="130.1" y="185.3">7</text>
<text x="144.1" y="182.6">Z58</text>
<text x="160.6" y="180">R12</text>
<text x="160.7" y="182.6">10k</text>
<text x="359.4" y="181.3">H4</text>
<text x="408.2" y="186">D</text>
<text x="48" y="186.4">GND</text>
<text x="77.5" y="190.2">R13</text>
<text x="90.2" y="190.2">C5</text>
<text x="102.9" y="190.2">D7</text>
<text x="114.3" y="190.2">D8</text>
<text x="121.2" y="187.8">6</text>
<text x="123.3" y="188.9">-</text>
<text x="56.4" y="194">GND</text>
<text x="77.5" y="192.7">390k</text>
<text x="90.2" y="192.7">10n</text>
<text x="102.9" y="192.7">D</text>
<text x="114.3" y="192.7">D</text>
<text x="137.1" y="194">Z60</text>
<text x="156.2" y="192.7">Z59</text>
<text x="349.5" y="197.8">PWR_FLAG</text>
<text x="349.5" y="195.3">PWR_FLAG</text>
<text x="349.5" y="192.7">PWR_FLAG</text>
<text x="367" y="195.3">+15V</text>
<text x="367" y="197.8">GND</text>
<text x="367" y="192.7">-15V</text>
<text x="72.9" y="203.9">GND</text>
<text x="85.6" y="203.9">GND</text>
<text x="98.3" y="203.9">GND</text>
<text x="109.7" y="203.9">GND</text>
<text x="257.1" y="202.9">U3E</text>
<text x="137.1" y="205.4">Z61</text>
<text x="151.6" y="204.2">GND</text>
<text x="192.9" y="206.7">+15V</text>
<text x="201.8" y="208.1">4</text>
<text x="204.6" y="209.2">V+</text>
<text x="205.3" y="206.7">TL074</text>
<text x="206.3" y="204.2">U1E</text>
<text x="209.1" y="209.2">V-</text>
<text x="212.7" y="208.1">11</text>
<text x="223.5" y="209.2">-15V</text>
<text x="243.7" y="205.4">+15V</text>
<text x="252.6" y="206.9">4</text>
<text x="255.4" y="208">V+</text>
<text x="256.1" y="205.4">TL074</text>
<text x="259.9" y="208">V-</text>
<text x="263.5" y="206.9">11</text>
<text x="274.3" y="208">-15V</text>
<text x="297.1" y="206.7">+15V</text>
<text x="306" y="208.1">4</text>
<text x="308.7" y="209.2">V+</text>
<text x="309.5" y="206.7">TL074</text>
<text x="310.4" y="204.2">U2E</text>
<text x="313.2" y="209.2">V-</text>
<text x="316.8" y="208.1">11</text>
<text x="327.6" y="209.2">-15V</text>
<text x="350.4" y="205.4">-15V</text>
<text x="355.5" y="206.9">1</text>
<text x="355.5" y="209.4">3</text>
<text x="359.5" y="204.2">J3</text>
<text x="364.4" y="206.9">2</text>
<text x="364.4" y="209.4">4</text>
<text x="370.8" y="208">-15V</text>
<text x="203.2" y="213.1">C8</text>
<text x="203.2" y="215.6">100n</text>
<text x="219.7" y="213.1">C9</text>
<text x="219.7" y="215.6">100n</text>
<text x="254" y="211.8">C6</text>
<text x="254" y="214.3">100n</text>
<text x="270.5" y="211.8">C7</text>
<text x="270.5" y="214.3">100n</text>
<text x="307.3" y="213.1">C10</text>
<text x="307.3" y="215.6">100n</text>
<text x="323.8" y="213.1">C11</text>
<text x="323.8" y="215.6">100n</text>
<text x="351" y="211.8">GND 5</text>
<text x="355.5" y="214.5">7</text>
<text x="364.4" y="212">6</text>
<text x="364.4" y="214.5">8</text>
<text x="370.8" y="215.6">GND</text>
<text x="132.6" y="217.9">GND</text>
<text x="350.4" y="220.7">+15V</text>
<text x="354.9" y="219.6">11</text>
<text x="355.5" y="217">9</text>
<text x="363.8" y="217">10</text>
<text x="363.8" y="219.6">12</text>
<text x="198.6" y="224.5">GND</text>
<text x="215.1" y="224.5">GND</text>
<text x="249.4" y="223.2">GND</text>
<text x="265.9" y="223.2">GND</text>
<text x="302.7" y="224.5">GND</text>
<text x="319.2" y="224.5">GND</text>
<text x="354.9" y="222.1">13</text>
<text x="363.8" y="222.1">14</text>
<text x="370.8" y="223.2">+15V</text>
<text x="10.3" y="236">E</text>
<text x="408.3" y="236">E</text>
<text x="10.3" y="286">F</text>
<text x="35" y="287">1</text>
<text x="85" y="287">2</text>
<text x="135" y="287">3</text>
<text x="185" y="287">4</text>
<text x="235" y="287">5</text>
<text x="285" y="287">6</text>
<text x="335" y="287">7</text>
<text x="385" y="287">8</text>
<text x="408.3" y="286">F</text>
</g>
</svg>
